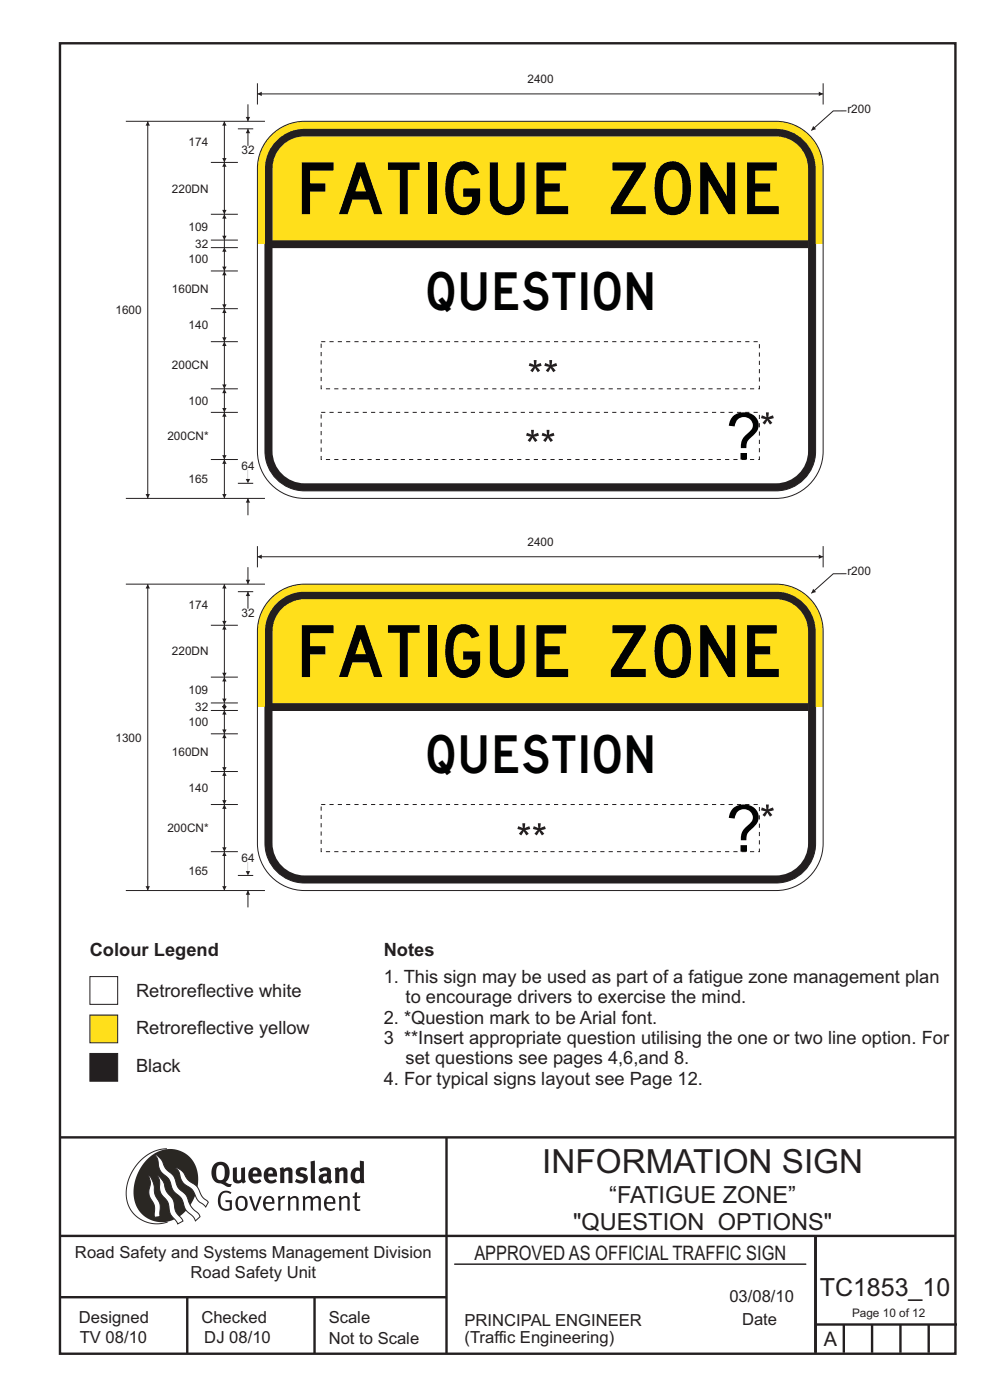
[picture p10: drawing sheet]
<svg xmlns="http://www.w3.org/2000/svg" width="210mm" height="297mm" viewBox="0 0 210 297" stroke-linecap="round" stroke-linejoin="round" font-family="sans-serif">
<g fill="none" stroke="#231f20" stroke-width=".51">
<path d="M12.7 9.2h190v278h-190zM12.7 241.3h190M94.7 241.4v45.8M12.7 275.2h82M12.7 262.2h190.1M39.7 275.2v12M66.7 275.2v12M173 262.1v24.9M173 281h30M179 281v6M185 281v6M191 281v6"/>
<path d="M197 281v6"/>
</g>
<path d="M96.4 268.2h74.6" fill="none" stroke="#231f20" stroke-width=".21"/>
<path d="M35.4 243.7a9.5 9.5 0 0 0-8.6 10.4 6.5 6.5 0 0 0 8.8 5.1" fill="none" stroke="#2a2723" stroke-width=".21"/>
<path d="M31.3 245.9a6.1 6.1 0 0 1 7.3-1.6 6.1 6.1 0 0 1 3.4 6.6 8.8 8.8 0 0 1-7.2 8.4 6.1 6.1 0 0 1-6.4-7.5 10.5 10.5 0 0 1 2.9-5.9z" fill-rule="evenodd" fill="#2a2723"/>
<g fill="#fff" stroke="#2a2723" stroke-width=".21">
<path d="M31.6 249.3l.3 .3 .6 1.2 .4 2.6 1 2 .1 2.7-1.2 .1-.1-2.4-.9-1.8-.2-.7 .3-2.4z" fill-rule="evenodd"/>
<path d="M37.2 247.7l.5 .1 .9 .6 1.3 1.9 1.9 1.5 1.1 2.1 1.3 1.2-.6 1-1.6-1.5-1.2-2.2-2-1.5-.5-.9-.4-1.5z" fill-rule="evenodd"/>
<path d="M32.8 244.9l.4 .1 .9 .8 1 2.1 1.7 1.5 1 2.5 1.6 1.6 1.2 2.5 1.6 1.6 .2 .5-.9 .9-.5-.9-1.6-1.5-1-2.4-1.7-1.7-.9-2.4-1.8-1.7-.3-.9-.3-1.6z" fill-rule="evenodd"/>
<path d="M33.4 249.4l.5 .3 .7 .9 .7 2.1 1.5 1.9 .5 2.5 1.5 1.8v.1l-1.1 .6-1.6-2.1-.6-2.5-1.4-1.9-.3-1v-1.6z" fill-rule="evenodd"/>
</g>
<g fill="#231f20">
<path d="M46.8 253.1l.5-.4 .7-.1 .6 .1 .5 .3-.2 .3-.9-.3-.8 .2-.3 .7-.1 1.1 .1 .6 .3 .5 .5 .3h.6l.4-.1v-1.3h-.8l-.1-.4h1.4v2l-.7 .2-.8 .1-.6-.3-.5-.4-.3-.8-.1-1 .2-.7z" fill-rule="evenodd"/>
<path d="M50.7 254.3l.7-.2 .5 .5 .1 1.2-.2 .4-.3 .2h-.5l-.4-.3-.2-1.1zM50.4 254l-.5 1.1 .3 1.2 .7 .5 1-.1 .4-.4 .2-.5v-.8l-.2-.7-.3-.4-.5-.2h-.6z" fill-rule="evenodd"/>
<path d="M52.8 253.8l.5-.1 .9 2.6 .8-2.5h.5l-1.1 3h-.5z" fill-rule="evenodd"/>
<path d="M56.6 254.2l.4-.1 .4 .1 .2 .3 .1 .5h-1.4zM56.2 254l-.4 1v.7l.3 .6 .4 .4 .5 .2 1.1-.3 .1-.1-.2-.3-.6 .3-.7-.2-.3-.2-.1-.6v-.1h1.9l-.2-1.2-.8-.5-.5 .1z" fill-rule="evenodd"/>
<path d="M58.9 253.8l.5-.1 .1 .5 .4-.4 .6-.1-.2 .5-.4 .1-.4 .3v2.2h-.5z" fill-rule="evenodd"/>
<path d="M61 253.8l.5-.1a.24 .24 0 0 0 .1 .4 .24 .24 0 0 0 .3-.2l.8-.2 .6 .5v2.6h-.4l-.1-2.3-.1-.3-.3-.1-.8 .5v2.2h-.5z" fill-rule="evenodd"/>
<path d="M64.2 253.8l.4-.1a.23 .23 0 0 0 .2 .4 .23 .23 0 0 0 .3-.2l.5-.2 .6 .2a.23 .23 0 0 0 .2 .2 .23 .23 0 0 0 .2-.1l.8-.3 .6 .4 .1 2.7h-.5v-2.3l-.1-.3-.3-.1-.8 .5v2.2h-.5v-2.3l-.1-.3-.3-.1-.8 .4v2.3h-.4z" fill-rule="evenodd"/>
<path d="M69.5 254.2l.5-.1 .4 .1 .3 .8h-1.4zM69.2 254l-.5 1 .1 .7 .2 .6 .4 .4 .4 .2 1.1-.3 .2-.1-.2-.3-.6 .3-.7-.2-.3-.4v-.5h1.9l-.2-1.2-.4-.3-.5-.2-.5 .1z" fill-rule="evenodd"/>
<path d="M71.8 253.8l.5-.1a.24 .24 0 0 0 .1 .4 .24 .24 0 0 0 .4-.2l.7-.2 .6 .5 .1 2.6h-.5v-2.3l-.1-.3-.3-.1-.9 .5v2.2h-.4z" fill-rule="evenodd"/>
<path d="M75.3 253l.5-.1-.1 .9h.8l-.2 .3h-.6v2.2l.2 .2h.5v.3l-.2 .1-.6-.1-.4-.3v-2.4h-.4v-.3h.4z" fill-rule="evenodd"/>
<path d="M46.2 247.4l.4-.2h.4l.6 .6v1.8l-.2 .5-.3 .2h-.8l-.3-.6-.1-1.5zM45.5 246.9l-.4 .7-.2 .8v1l.3 .9 .7 .6 1 .2 1.6 .7 .4-.1 .3-.5h-.6l-.8-.4 .7-1 .2-1.5a1.91 1.91 0 0 0-1.1-1.7 1.91 1.91 0 0 0-2.1 .3z" fill-rule="evenodd"/>
<path d="M49.4 247.8l.8-.2 .1 2.5 .1 .2 .3 .1 .5-.3v-2.3l.8-.2v2.6l.2 .5-.7 .3a.39 .39 0 0 0-.7 0h-.8l-.5-.4z" fill-rule="evenodd"/>
<path d="M53.8 248.4l.3-.1h.3l.2 .7h-1zM53.1 248l-.3 .5-.1 .8v.7l.4 .6 .5 .4 .6 .1 .7-.1 .6-.4-.4-.5-.4 .3h-.5l-.4-.2-.2-.3v-.3h1.9l-.1-1-.3-.6-1-.4-.5 .1z" fill-rule="evenodd"/>
<path d="M57.1 248.4l.2-.1h.4l.2 .7h-1zM56.4 248l-.3 .6-.2 .8 .2 .7 .3 .5 .5 .4 .6 .1 .6-.1 .6-.4-.3-.5-.6 .3h-.5l-.4-.6v-.2h1.9l-.1-1-.3-.6-.5-.3-.5-.1-.5 .1z" fill-rule="evenodd"/>
<path d="M59.3 247.8l.8-.2 .1 .4 1-.4 .7 .3 .1 .5v2.6h-.8v-2.3l-.3-.3-.6 .3v2.3h-.9z" fill-rule="evenodd"/>
<path d="M63 248l.9-.4 1.3 .3-.3 .6-.9-.2-.3 .2 .1 .3 1 .3 .4 .4v.8l-.4 .6-1.1 .2-1.1-.4 .3-.6 1 .3h.3l.2-.3-.1-.3-1-.3-.4-.3-.2-.6z" fill-rule="evenodd"/>
<path d="M68.6 249.7l.7-.2v.7l-.3 .3-.3-.1-.2-.3zM67.7 248.1l.3 .6 .8-.4 .5 .2a.35 .35 0 0 1 0 .5 .35 .35 0 0 1-.5 0l-1 .4-.2 .9 .2 .4 .3 .3h1.1a.49 .49 0 0 1 .8 .2l.5-.6-.3-.4v-1.7l-.2-.5-.4-.3-.6-.1z" fill-rule="evenodd"/>
<path d="M71 247.8l.8-.2 .1 .4 1-.4 .6 .3 .2 .5v2.6h-.8v-2.3l-.3-.3-.6 .3v2.3h-.9z" fill-rule="evenodd"/>
<path d="M75.6 248.5l.3-.1 .4 .2v1.5l-.3 .2-.4-.1-.2-.3v-.9zM76.3 246.2v1.3a.19 .19 0 0 1 0 .3 .19 .19 0 0 1-.3-.1l-.8 .1-.6 .5-.2 .9 .1 1 .3 .5 .6 .3h.6l.5-.2v.2h.8l-.1-4.6z" fill-rule="evenodd"/>
<path d="M65.9 246.4l.9-.2 .1 4.8h-.8l-.1-.3z" fill-rule="evenodd"/>
</g>
<path d="M19.1 215.3h5.9v5.9h-5.9z" fill-rule="evenodd" fill="#ffdf1b" stroke="#231f20" stroke-width=".21"/>
<path d="M19.1 223.5h5.9v5.9h-5.9z" fill-rule="evenodd" fill="#231f20" stroke="#231f20" stroke-width=".21"/>
<path d="M19.1 207.2h5.9v5.9h-5.9z" fill-rule="evenodd" fill="#fff" stroke="#231f20" stroke-width=".21"/>
<path d="M58.7 128a8.4 8.4 0 0 1 5.9-2.5h100a8.4 8.4 0 0 1 8.4 8.4v45a8.4 8.4 0 0 1-8.4 8.4h-100a8.4 8.4 0 0 1-8.4-8.4v-45a8.4 8.4 0 0 1 2.5-5.9z" fill="none" stroke="#231f20" stroke-width=".21"/>
<path d="M58.7 128a8.4 8.4 0 0 1 5.9-2.5h100a8.4 8.4 0 0 1 8.4 8.4v45a8.4 8.4 0 0 1-8.4 8.4h-100a8.4 8.4 0 0 1-8.4-8.4v-45a8.4 8.4 0 0 1 2.5-5.9z" fill-rule="evenodd" fill="#231f20"/>
<path d="M59.5 129.5a6.8 6.8 0 0 1 5.1-2.4h100a6.8 6.8 0 0 1 6.8 6.8v45a6.8 6.8 0 0 1-6.8 6.8h-100a6.8 6.8 0 0 1-6.8-6.8v-45a6.8 6.8 0 0 1 1.7-4.4z" fill="none" stroke="#231f20" stroke-width=".21"/>
<path d="M59.5 129.5a6.8 6.8 0 0 1 5.1-2.4h100a6.8 6.8 0 0 1 6.8 6.8v45a6.8 6.8 0 0 1-6.8 6.8h-100a6.8 6.8 0 0 1-6.8-6.8v-45a6.8 6.8 0 0 1 1.7-4.4z" fill-rule="evenodd" fill="#fff"/>
<path d="M57.8 149.1h113.6v1.6h-113.6z" fill="none" stroke="#231f20" stroke-width=".21"/>
<path d="M57.8 149.1h113.6v1.6h-113.6z" fill-rule="evenodd" fill="#231f20"/>
<path d="M59.5 129.5a6.8 6.8 0 0 1 5.1-2.4h100a6.8 6.8 0 0 1 6.8 6.8v15.3h-113.6v-15.3a6.8 6.8 0 0 1 1.7-4.4z" fill="none" stroke="#231f20" stroke-width=".21"/>
<path d="M59.5 129.5a6.8 6.8 0 0 1 5.1-2.4h100a6.8 6.8 0 0 1 6.8 6.8v15.3h-113.6v-15.3a6.8 6.8 0 0 1 1.7-4.4z" fill-rule="evenodd" fill="#ffdf1b"/>
<path d="M54.6 115.9v4.5M54.6 118.1h120" fill="none" stroke="#231f20" stroke-width=".21"/>
<g fill="#231f20">
<path d="M173.7 117.6l.9 .5-.9 .5z"/>
<path d="M54.6 118.1l.9-.5v1z"/>
</g>
<path d="M57.1 127.3a10 10 0 0 1 7.5-3.4h100a10 10 0 0 1 10 10v16h-1.6v-16a8.4 8.4 0 0 0-8.4-8.4h-100a8.4 8.4 0 0 0-8.4 8.4v16h-1.6v-16a10 10 0 0 1 2.5-6.6z" fill-rule="evenodd" fill="#ffdf1b"/>
<path d="M26.7 123.9h29.5M44.7 132.6h5.8M47.6 123.9v8.7M57.1 127.3a10 10 0 0 1 7.5-3.4h100a10 10 0 0 1 10 10v45a10 10 0 0 1-10 10h-100a10 10 0 0 1-10-10v-45a10 10 0 0 1 2.5-6.6zM44.7 149.1h5.8M26.7 188.9h29.5" fill="none" stroke="#231f20" stroke-width=".21"/>
<g fill="#231f20">
<path d="M47.6 123.9l.5 .9h-1z"/>
<path d="M47.1 131.7h1l-.5 .9z"/>
</g>
<path d="M52.6 120.3v3.6" fill="none" stroke="#231f20" stroke-width=".21"/>
<path d="M52.1 123h1l-.5 .9z" fill="#231f20"/>
<path d="M47.6 132.6v11M44.7 155.7h5.8M44.7 150.7h5.8M44.7 170.7h5.8M44.7 163.7h5.8M44.7 180.7h5.8" fill="none" stroke="#231f20" stroke-width=".21"/>
<g fill="#231f20">
<path d="M47.1 142.7h1l-.5 .9z"/>
<path d="M47.6 132.6l.5 1h-1z"/>
</g>
<path d="M47.6 149.1l.5 .9h-1zM47.6 149.8v.2zM47.1 149.8h1l-.5 .9z" fill="#231f20"/>
<path d="M47.6 163.7v7" fill="none" stroke="#231f20" stroke-width=".21"/>
<g fill="#231f20">
<path d="M47.1 169.7h1l-.5 1z"/>
<path d="M47.6 163.7l.5 .9h-1z"/>
</g>
<path d="M47.6 150.7v5" fill="none" stroke="#231f20" stroke-width=".21"/>
<g fill="#231f20">
<path d="M47.1 154.7h1l-.5 1z"/>
<path d="M47.6 150.7l.5 .9h-1z"/>
</g>
<path d="M47.6 170.7v10" fill="none" stroke="#231f20" stroke-width=".21"/>
<g fill="#231f20">
<path d="M47.6 170.7l.5 .9h-1z"/>
<path d="M47.1 179.7h1l-.5 1z"/>
</g>
<path d="M47.6 180.7v8.2" fill="none" stroke="#231f20" stroke-width=".21"/>
<g fill="#231f20">
<path d="M47.1 188h1l-.5 .9z"/>
<path d="M47.6 180.7l.5 .9h-1z"/>
</g>
<path d="M47.6 155.7v8" fill="none" stroke="#231f20" stroke-width=".21"/>
<g fill="#231f20">
<path d="M47.6 155.7l.5 .9h-1z"/>
<path d="M47.1 162.7h1l-.5 1z"/>
</g>
<path d="M47.6 143.6v5.5" fill="none" stroke="#231f20" stroke-width=".21"/>
<g fill="#231f20">
<path d="M47.1 148.2h1l-.5 .9z"/>
<path d="M47.6 143.6l.5 1h-1z"/>
</g>
<path d="M31.3 123.9v65" fill="none" stroke="#231f20" stroke-width=".21"/>
<g fill="#231f20">
<path d="M30.9 188h.9l-.5 .9z"/>
<path d="M31.3 123.9l.5 .9h-.9z"/>
</g>
<path d="M50.5 125.5h3.2M52.6 125.5v3.6" fill="none" stroke="#231f20" stroke-width=".21"/>
<path d="M52.6 125.5l.5 .9h-1z" fill="#231f20"/>
<path d="M50.5 185.7h3.2M52.6 188.9v3.6" fill="none" stroke="#231f20" stroke-width=".21"/>
<path d="M52.6 188.9l.5 .9h-1z" fill="#231f20"/>
<path d="M52.1 184.8h1l-.5 .9zM52.6 182.9v1.9z" fill="#231f20"/>
<path d="M174.6 115.9v4.5M179.6 121.7h-2.9l-4.6 4.2" fill="none" stroke="#231f20" stroke-width=".21"/>
<path d="M172.5 124.9l.6 .7-1 .3z" fill="#231f20"/>
<path d="M44.7 143.6h5.8" fill="none" stroke="#231f20" stroke-width=".21"/>
<path d="M68.1 170.7h93v10h-93z" fill="none" stroke="#231f20" stroke-width=".21" stroke-dasharray=".9 .9" stroke-linecap="butt"/>
<g fill="#231f20">
<path d="M161.6 171.3l1 .4-.1-1h.6l-.1 1 1-.4 .1 .6-1 .2 .7 .8-.5 .4-.5-.9-.6 .9-.5-.4 .7-.8-1-.2z"/>
<path d="M109.9 175.3l1 .4-.1-1.1h.6l-.1 1.1 1-.4 .2 .6-1.1 .2 .8 .8-.5 .3-.6-.9-.5 .9-.5-.3 .7-.8-1.1-.2zM113.2 175.3l1 .4-.1-1.1h.6l-.1 1.1 1-.4 .2 .6-1.1 .2 .8 .8-.5 .3-.6-.9-.5 .9-.5-.3 .7-.8-1.1-.2z"/>
</g>
<path d="M58.7 29.8a8.4 8.4 0 0 1 5.9-2.5h100a8.4 8.4 0 0 1 8.4 8.4v60a8.4 8.4 0 0 1-8.4 8.4h-100a8.4 8.4 0 0 1-8.4-8.4v-60a8.4 8.4 0 0 1 2.5-5.9z" fill="none" stroke="#231f20" stroke-width=".21"/>
<path d="M58.7 29.8a8.4 8.4 0 0 1 5.9-2.5h100a8.4 8.4 0 0 1 8.4 8.4v60a8.4 8.4 0 0 1-8.4 8.4h-100a8.4 8.4 0 0 1-8.4-8.4v-60a8.4 8.4 0 0 1 2.5-5.9z" fill-rule="evenodd" fill="#231f20"/>
<path d="M59.5 31.3a6.8 6.8 0 0 1 5.1-2.4h100a6.8 6.8 0 0 1 6.8 6.8v60a6.8 6.8 0 0 1-6.8 6.8h-100a6.8 6.8 0 0 1-6.8-6.8v-60a6.8 6.8 0 0 1 1.7-4.4z" fill="none" stroke="#231f20" stroke-width=".21"/>
<path d="M59.5 31.3a6.8 6.8 0 0 1 5.1-2.4h100a6.8 6.8 0 0 1 6.8 6.8v60a6.8 6.8 0 0 1-6.8 6.8h-100a6.8 6.8 0 0 1-6.8-6.8v-60a6.8 6.8 0 0 1 1.7-4.4z" fill-rule="evenodd" fill="#fff"/>
<path d="M57.8 50.9h113.6v1.6h-113.6z" fill="none" stroke="#231f20" stroke-width=".21"/>
<path d="M57.8 50.9h113.6v1.6h-113.6z" fill-rule="evenodd" fill="#231f20"/>
<path d="M59.5 31.3a6.8 6.8 0 0 1 5.1-2.4h100a6.8 6.8 0 0 1 6.8 6.8v15.3h-113.6v-15.3a6.8 6.8 0 0 1 1.7-4.4z" fill="none" stroke="#231f20" stroke-width=".21"/>
<path d="M59.5 31.3a6.8 6.8 0 0 1 5.1-2.4h100a6.8 6.8 0 0 1 6.8 6.8v15.3h-113.6v-15.3a6.8 6.8 0 0 1 1.7-4.4z" fill-rule="evenodd" fill="#ffdf1b"/>
<path d="M54.6 17.7v4.5M54.6 19.9h120" fill="none" stroke="#231f20" stroke-width=".21"/>
<g fill="#231f20">
<path d="M173.7 19.5l.9 .4-.9 .5z"/>
<path d="M54.6 19.9l.9-.4v.9z"/>
</g>
<path d="M57.1 29.1a10 10 0 0 1 7.5-3.4h100a10 10 0 0 1 10 10v16h-1.6v-16a8.4 8.4 0 0 0-8.4-8.4h-100a8.4 8.4 0 0 0-8.4 8.4v16h-1.6v-16a10 10 0 0 1 2.5-6.6z" fill-rule="evenodd" fill="#ffdf1b"/>
<path d="M26.7 25.7h29.5M44.7 34.5h5.8M47.6 25.7v8.8M57.1 29.1a10 10 0 0 1 7.5-3.4h100a10 10 0 0 1 10 10v60a10 10 0 0 1-10 10h-100a10 10 0 0 1-10-10v-60a10 10 0 0 1 2.5-6.6zM44.7 50.9h5.8M26.7 105.7h29.5" fill="none" stroke="#231f20" stroke-width=".21"/>
<g fill="#231f20">
<path d="M47.6 25.7l.5 1h-1z"/>
<path d="M47.1 33.5h1l-.5 1z"/>
</g>
<path d="M52.6 22.1v3.6" fill="none" stroke="#231f20" stroke-width=".21"/>
<path d="M52.1 24.8h1l-.5 .9z" fill="#231f20"/>
<path d="M47.6 34.5v11M44.7 57.5h5.8M44.7 52.5h5.8M44.7 72.5h5.8M44.7 65.5h5.8M44.7 97.5h5.8M44.7 87.5h5.8M44.7 82.5h5.8" fill="none" stroke="#231f20" stroke-width=".21"/>
<g fill="#231f20">
<path d="M47.1 44.5h1l-.5 1z"/>
<path d="M47.6 34.5l.5 .9h-1z"/>
</g>
<path d="M47.6 50.9v1.6M47.6 65.5v7" fill="none" stroke="#231f20" stroke-width=".21"/>
<g fill="#231f20">
<path d="M47.1 71.6h1l-.5 .9z"/>
<path d="M47.6 65.5l.5 .9h-1z"/>
</g>
<path d="M47.6 52.5v5" fill="none" stroke="#231f20" stroke-width=".21"/>
<g fill="#231f20">
<path d="M47.1 56.6h1l-.5 .9z"/>
<path d="M47.6 52.5l.5 .9h-1z"/>
</g>
<path d="M47.6 72.5v10" fill="none" stroke="#231f20" stroke-width=".21"/>
<g fill="#231f20">
<path d="M47.6 72.5l.5 .9h-1z"/>
<path d="M47.1 81.6h1l-.5 .9z"/>
</g>
<path d="M47.6 82.5v5" fill="none" stroke="#231f20" stroke-width=".21"/>
<g fill="#231f20">
<path d="M47.6 82.5l.5 .9h-1z"/>
<path d="M47.1 86.6h1l-.5 .9z"/>
</g>
<path d="M47.6 87.5v10" fill="none" stroke="#231f20" stroke-width=".21"/>
<g fill="#231f20">
<path d="M47.6 87.5l.5 .9h-1z"/>
<path d="M47.1 96.6h1l-.5 .9z"/>
</g>
<path d="M47.6 97.5v8.2" fill="none" stroke="#231f20" stroke-width=".21"/>
<g fill="#231f20">
<path d="M47.1 104.8h1l-.5 .9z"/>
<path d="M47.6 97.5l.5 .9h-1z"/>
</g>
<path d="M47.6 57.5v8" fill="none" stroke="#231f20" stroke-width=".21"/>
<g fill="#231f20">
<path d="M47.6 57.5l.5 .9h-1z"/>
<path d="M47.1 64.6h1l-.5 .9z"/>
</g>
<path d="M47.6 45.5v5.4" fill="none" stroke="#231f20" stroke-width=".21"/>
<g fill="#231f20">
<path d="M47.1 50h1l-.5 .9z"/>
<path d="M47.6 45.5l.5 .9h-1z"/>
</g>
<path d="M31.3 25.7v80" fill="none" stroke="#231f20" stroke-width=".21"/>
<g fill="#231f20">
<path d="M30.9 104.8h.9l-.5 .9z"/>
<path d="M31.3 25.7l.5 1h-.9z"/>
</g>
<path d="M50.5 27.3h3.2M52.6 27.3v3.6" fill="none" stroke="#231f20" stroke-width=".21"/>
<path d="M52.6 27.3l.5 1h-1z" fill="#231f20"/>
<path d="M50.5 102.5h3.2M52.6 105.7v3.6" fill="none" stroke="#231f20" stroke-width=".21"/>
<path d="M52.6 105.7l.5 .9h-1z" fill="#231f20"/>
<path d="M52.1 101.6h1l-.5 .9zM52.6 99.7v1.9z" fill="#231f20"/>
<path d="M174.6 17.7v4.5M179.6 23.5h-2.9l-4.6 4.2" fill="none" stroke="#231f20" stroke-width=".21"/>
<path d="M172.5 26.7l.6 .7-1 .3z" fill="#231f20"/>
<path d="M44.7 45.5h5.8" fill="none" stroke="#231f20" stroke-width=".21"/>
<path d="M68.1 72.5h93v10h-93zM68.1 87.5h93v10h-93z" fill="none" stroke="#231f20" stroke-width=".21" stroke-dasharray=".9 .9" stroke-linecap="butt"/>
<g fill="#231f20">
<path d="M161.6 88.1l1 .4-.1-1h.6l-.1 1 1-.4 .1 .6-1 .2 .7 .8-.5 .4-.5-.9-.6 .9-.5-.4 .7-.8-1-.2z"/>
<path d="M112.3 77l1 .4-.1-1h.6l-.1 1 1-.4 .2 .6-1 .2 .7 .8-.5 .4-.6-.9-.5 .9-.5-.4 .7-.8-1-.2zM115.6 77l1 .4-.1-1h.6l-.1 1 1-.4 .2 .6-1 .2 .7 .8-.5 .4-.6-.9-.5 .9-.5-.4 .7-.8-1-.2z"/>
<path d="M111.8 91.8l.9 .4v-1h.6l-.1 1 .9-.4 .2 .6-1 .2 .7 .8-.5 .4-.6-.9-.5 .9-.5-.4 .7-.8-1-.2zM115.1 91.8l.9 .4-.1-1h.6v1l.9-.4 .2 .6-1 .2 .7 .8-.5 .4-.6-.9-.5 .9-.5-.4 .7-.8-1-.2z"/>
</g>
<g font-size="13.7" fill="#010202">
<text x="154" y="97.5">?</text>
<text x="154" y="180.7">?</text>
</g>
<g font-size="11" fill="#010202">
<text x="64" y="45.4">FATIGUE ZONE</text>
<text x="64" y="143.6">FATIGUE ZONE</text>
</g>
<g font-size="8" fill="#010202">
<text x="90.8" y="65.7">QUESTION</text>
<text x="90.8" y="163.9">QUESTION</text>
</g>
<text font-size="7.1" fill="#231f20" x="115" y="248.8">INFORMATION SIGN</text>
<text font-size="5.3" fill="#231f20" x="173.9" y="275">TC1853_10</text>
<g font-size="5" fill="#231f20">
<text x="129.2" y="255.1">“FATIGUE ZONE”</text>
<text x="121.6" y="261">&quot;QUESTION OPTIONS&quot;</text>
</g>
<g font-size="4.2" fill="#231f20">
<text x="100.6" y="267.2">APPROVED AS OFFICIAL TRAFFIC SIGN</text>
<text x="174.7" y="285.6">A</text>
</g>
<g font-size="3.9" fill="#231f20">
<text x="19" y="202.8">Colour Legend</text>
<text x="81.4" y="202.7">Notes</text>
<text x="81.4" y="208.5">1. This sign may be used as part of a fatigue zone management plan</text>
<text x="28.9" y="211.6">Retroreflective white</text>
<text x="86" y="212.8">to encourage drivers to exercise the mind.</text>
<text x="28.9" y="219.3">Retroreflective yellow</text>
<text x="81.4" y="217.1">2. *Question mark to be Arial font.</text>
<text x="81.4" y="221.5">3 **Insert appropriate question utilising the one or two line option. For</text>
<text x="28.9" y="227.5">Black</text>
<text x="86" y="225.8">set questions see pages 4,6,and 8.</text>
<text x="81.4" y="230.1">4. For typical signs layout see Page 12.</text>
</g>
<g font-size="3.5" fill="#231f20">
<text x="15.9" y="266.8">Road Safety and Systems Management Division</text>
<text x="40.4" y="271.1">Road Safety Unit</text>
<text x="16.7" y="280.6">Designed</text>
<text x="42.7" y="280.6">Checked</text>
<text x="69.7" y="280.6">Scale</text>
<text x="98.5" y="281.3">PRINCIPAL ENGINEER</text>
<text x="154.7" y="276.2">03/08/10</text>
<text x="157.4" y="281.2">Date</text>
<text x="16.9" y="284.8">TV 08/10</text>
<text x="43.3" y="284.9">DJ 08/10</text>
<text x="69.7" y="285.2">Not to Scale</text>
<text x="98.5" y="284.8">(Traffic Engineering)</text>
</g>
<g font-size="2.5" fill="#231f20">
<text x="111.9" y="17.5">2400</text>
<text x="179.7" y="23.9">r200</text>
<text x="40" y="31">174</text>
<text x="51.2" y="32.6">32</text>
<text x="36.5" y="40.9">220DN</text>
<text x="40" y="49.1">109</text>
<text x="41.4" y="52.6">32</text>
<text x="40" y="55.7">100</text>
<text x="36.5" y="62.2">160DN</text>
<text x="24.5" y="66.6">1600</text>
<text x="40" y="69.9">140</text>
<text x="36.5" y="78.4">200CN</text>
<text x="40" y="85.9">100</text>
<text x="35.5" y="93.4">200CN*</text>
<text x="51.2" y="99.7">64</text>
<text x="40" y="102.5">165</text>
<text x="111.9" y="115.7">2400</text>
<text x="179.7" y="122.1">r200</text>
<text x="40" y="129.2">174</text>
<text x="51.2" y="130.8">32</text>
<text x="36.5" y="139.1">220DN</text>
<text x="40" y="147.3">109</text>
<text x="40" y="153.9">100</text>
<text x="41.4" y="150.8">32</text>
<text x="24.5" y="157.3">1300</text>
<text x="36.5" y="160.4">160DN</text>
<text x="40" y="168.1">140</text>
<text x="35.5" y="176.6">200CN*</text>
<text x="40" y="185.7">165</text>
<text x="51.2" y="182.9">64</text>
<text x="180.7" y="279.4">Page 10 of 12</text>
</g>
</svg>
